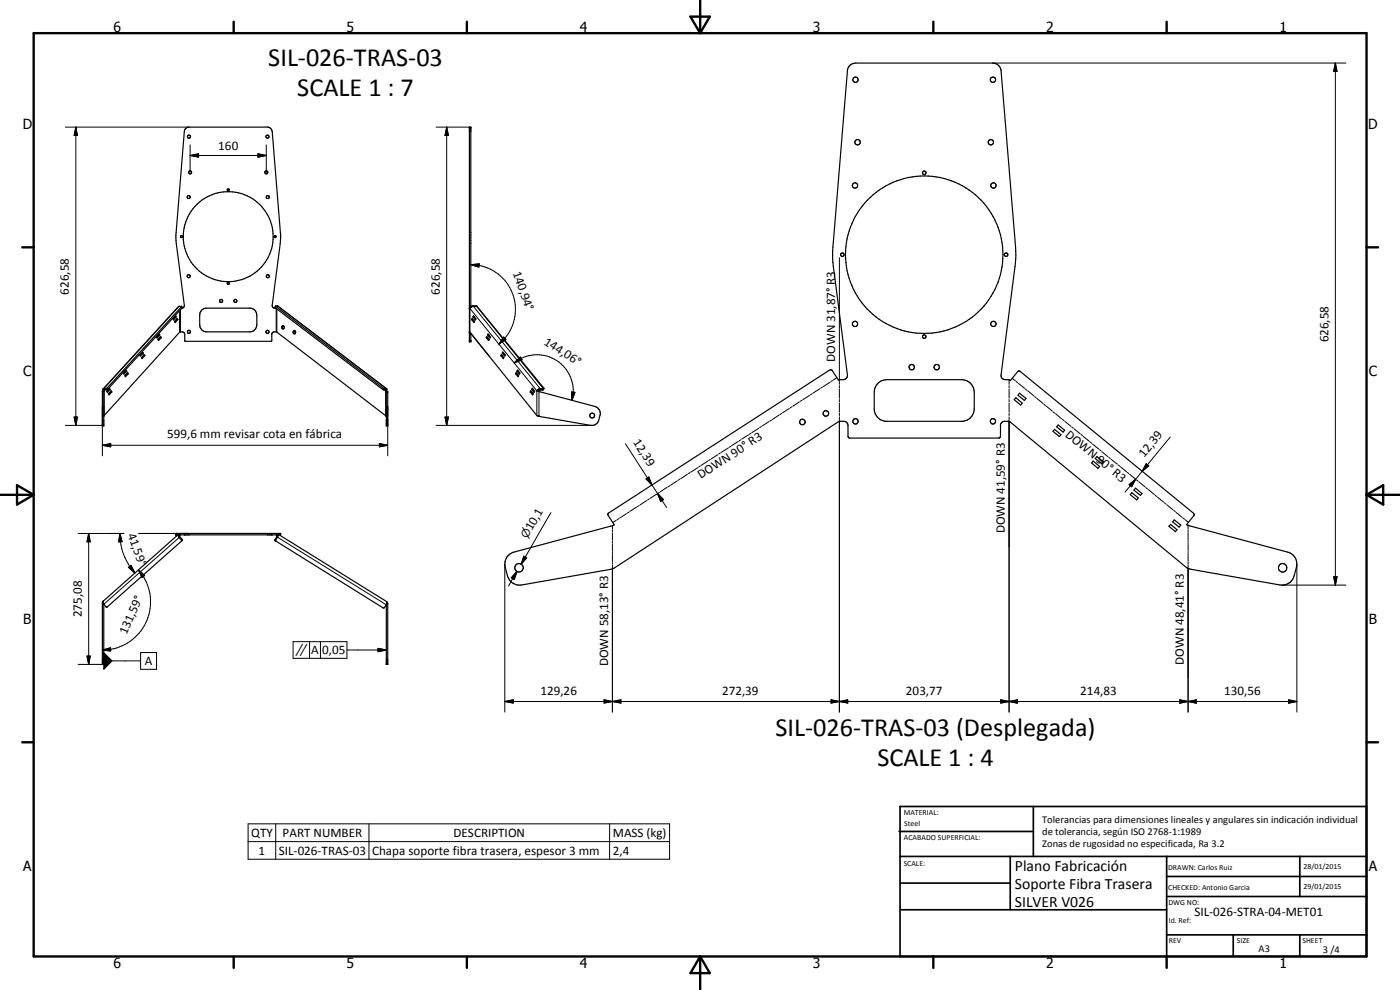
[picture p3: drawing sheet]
<svg xmlns="http://www.w3.org/2000/svg" width="420mm" height="297mm" viewBox="0 0 420 297" stroke-linecap="round" stroke-linejoin="round" font-family="sans-serif">
<g fill="none" stroke="#000" stroke-width=".35">
<path d="M254.8 19.9l.9-.7 1.1-.3h41.1a2.44 2.44 0 0 1 2.5 2.3l4.5 55.3-.3 3.4-4.2 32.6a1.24 1.24 0 0 0 1.3 1.4h1l.5 .3 2.4-2.8h.5l52.1 42.6 .2 .4-.1 .3-2.2 2.7 30.3 8.3a3.7 3.7 0 0 1 2.7 4.5l-.7 2.6a3.7 3.7 0 0 1-4.3 2.7l-26.6-4.7-1.4-.5-52.9-43.6-.5-.3-1.7 .1-.6 .5-.1 .4v3.5l-.5 .5h-44.8l-.5-.5v-3.2l-.3-.9-.9-.4-1.7 .1-67.2 43.9-1.1 .4-26.7 4.7a3.8 3.8 0 0 1-4.3-2.7l-.7-2.6a3.8 3.8 0 0 1 2.7-4.5l30.1-8.2-1.9-2.9v-.6l66.5-43 .3-.1 .5 .3 1.8 2.8 1.5-.1a1.24 1.24 0 0 0 1.2-1.4l-4.2-32.6-.2-4.6 4.4-54.1zM68.3 56.7h.4l.1 .4a.3 .3 0 0 1-.5 .1 .3 .3 0 0 1 0-.5zM54.2 70.9a.31 .31 0 0 1 .4-.2 .31 .31 0 0 1 0 .5 .31 .31 0 0 1-.4-.1zM82.2 70.9l.4-.2 .2 .4-.3 .2zM52.5 95l.1 .1M52.6 95.1h.3M52.6 95.1l-.6 .7M52.7 94.7l.2 .4-.8 .9-.2-.3zM53 95.7l.1 .2M53.1 95.9h.3M53.1 95.9l-.7 .7M53.2 95.5l.2 .4-.8 .9-.2-.4z"/>
<path d="M54.5 92l-22.3 24.4-1.3 .3M54.5 91.9l.1 .5M54.5 91.9l-1 .1-22.6 24.7M54.5 91.9v.1M54.6 92.5l.5-.3 .2-.6-2.4-18.6-.1-2.5 2.5-31 .3-.8 .9-.6h24l1 .8 2.7 31.6-.1 2.5-2.4 18.6 .3 .7 .8 .2M54.6 92.4l-22.2 24.4-1.1 .2v.3M60.5 93l1.3-.5h13.5a2.14 2.14 0 0 1 1.8 2.1v2.8a2.24 2.24 0 0 1-1.8 2.2h-13.5a2.14 2.14 0 0 1-1.9-2.2l.1-3.5zM68.2 84.9l.4-.1 .2 .4-.4 .1zM82.5 92.2h.1M82.5 92.2l32.3 24.6 1 .2-.1 .3M82.7 91.9l32.3 24.6 1 .1M82.7 91.8v.1"/>
<path d="M82.7 91.8h.6M82.7 91.8l-.2 .4M83.3 91.8h.1M83.4 91.8l32.6 24.8M85 97.7l-.5 .3 .1 .6 .4 .1M85 97.7l.3 .5-.3 .5M85 97.8l-.3 .4 .3 .5M88.5 99.2l-.3 .4 .3 .5M140.9 99.6l20.2 25.1 .6 .2M141.3 92.3v-54.2h-.4v64.3h.4v-2.4l5.5 6.8M141.5 95.9h.3M141.7 95.5l.7 .9-.2 .4-.7-.9z"/>
<path d="M141.8 95.9l.6 .6M141.9 95.8l-.1 .1M141.9 95.1h.4M142.1 94.7l.7 1-.1 .3-.8-.9zM142.3 95.1l.5 .7M142.3 95v.1M143.1 92h-1.4l-.7 .6-.1-.1h.3M143.1 92l19.9 24.5M143.2 91.9l-1.3-.1-.6 .3M143.2 91.9l20 24.6-.1 .4M30.7 117.5h.4M30.9 116.7l.1 .6"/>
<path d="M31 117.3l-.3 .1v10.2h.4l.2-10.3M31 117.3h.3M32.7 116.6l.1 .2M32.8 116.8h.3M32.8 116.8l-.7 .7M32.8 116.5l.3 .3-.9 .9-.2-.3zM33.2 117.4l.1 .2M33.3 117.6h.3M33.3 117.6l-.7 .7M33.3 117.2l.3 .4-.9 .9-.2-.3zM37.7 111.3v.1M37.7 111.4h.3"/>
<path d="M37.7 111.4l-.6 .7M37.8 111l.2 .4-.8 .9-.2-.4zM38.1 112l.1 .1M38.2 112.1h.3M38.2 112.1l-.7 .8M38.3 111.8l.2 .3-.8 .9-.2-.3zM42.6 105.8l.1 .2M42.7 106h.3M42.7 106l-.6 .7M42.8 105.6l.2 .4-.8 .8-.3-.3zM43.1 106.6l.1 .1M43.2 106.7h.3"/>
<path d="M43.2 106.7l-.7 .7M43.3 106.4l.2 .3-.9 .9-.2-.3zM47.6 100.4l.1 .1M47.7 100.5h.3M47.7 100.5l-.7 .7M47.7 100.2l.3 .3-.9 .9-.2-.3zM48 101.1l.2 .2M48.2 101.3h.2M48.2 101.3l-.7 .7M48.2 101l.2 .3-.8 .9-.2-.3zM115.7 117.3l.2 .2M115.7 117.3h.3"/>
<path d="M115.9 117.5v10.1h.5v-10.1M115.9 117.5h.5M116 117.3l.4 .2M116 116.6v.7M145.9 101.3h.4M146.1 101l.7 .9-.2 .3-.7-.9zM146.3 101.3l.5 .7M146.3 101.2v.1M146.3 100.5h.3M146.5 100.2l.7 .9-.1 .3-.8-.9zM146.6 100.5l.6 .7M146.7 100.4l-.1 .1"/>
<path d="M150.3 106.7h.4M150.5 106.4l.7 .9-.2 .3-.7-.9zM150.7 106.7l.5 .7M150.7 106.6v.1M150.7 106h.3M150.9 105.6l.8 .9-.2 .3-.8-.8zM151 106l.6 .6M151.1 105.8l-.1 .2M154.7 112.1h.3M154.9 111.8l.7 .9-.1 .3-.8-.9zM155 112.1l.6 .7M155.1 112.1h-.1"/>
<path d="M155.1 111.4h.4M155.3 111l.7 .9-.1 .4-.8-.9zM155.5 111.4l.5 .7M155.5 111.3v.1M159.1 117.6h.4M159.3 117.2l.8 1-.3 .3-.7-.9zM159.5 117.6l.5 .6M159.5 117.5v.1M159.5 116.8h.3M159.7 116.5l.8 .9-.2 .3-.8-.9zM159.8 116.8l.6 .7M159.9 116.7l-.1 .1"/>
<path d="M161.1 117.3h.3M161.1 117.3l.6 .2M161.4 117.3l.6 .2M161.7 117.4l.1 .1M161.7 117.5l16.9 4.5a2.18 2.18 0 0 1 1.5 2.6l-.4 1.5a2.24 2.24 0 0 1-2.5 1.5l-15.2-2.6M162 117l-.4 .3M163 116.5l-1 .1-.9 .7M163 116.5h.1M163.1 116.9l-1.3 .1-.4 .3M163.1 116.9l-.1-.3-.3 .4M263.3 115.2l1.1-.9 1.7-.4h22.5a3.7 3.7 0 0 1 3.8 3.7v5.1a3.8 3.8 0 0 1-3.3 3.7h-23.4a3.8 3.8 0 0 1-3.3-3.7l.1-5.9zM304.9 119.3l1.9 1.6-.5 .6-1.9-1.6z"/>
<path d="M306 118l1.9 1.5-.5 .6-1.9-1.5zM31.1 124.8l22.9-25.2h.9l.4 .3 .3 2.5h25.8l.2-.2v-2.1a1.1 1.1 0 0 1 1.5-.4l32.8 25.3M161.4 124.8l.6 .2M161.7 124.9l.3 .1M316.5 128.8l1.9 1.6-.5 .6-1.9-1.6zM317.6 127.5l1.9 1.6-.4 .6-2-1.6zM328.1 138.3l1.9 1.7-.5 .5-1.9-1.6zM329.2 137l1.9 1.6-.4 .5-2-1.5zM339.7 147.8l1.9 1.6-.4 .6-2-1.6zM340.8 146.5l1.9 1.6-.4 .5-2-1.5zM351.3 157.4l1.9 1.5-.4 .6-2-1.6zM352.4 156l2 1.6-.5 .6-2-1.6z"/>
<path d="M52.8 160.1h31.4v.4h-31.4zM53.4 160.5l-22.5 20M53.5 160.5l.1 .6 .9 1-.1 .3M53.8 160.5l.1 .1M53.9 160.6v.4l.8 .9-.3 .5M54 160.5l-.1 .1M54.4 162.4l-22.2 19.7-.3 .1-1-1.2M82.8 162.3l32.2 20.1 .4-.1 .6-1.1M82.9 160.5h.2M83.1 160.5v.5l-.6 1 .3 .3M83.1 160.5h.1M83.5 160.5l-.8 1.6 .1 .2"/>
<path d="M83.8 160.5l32.2 20M30.7 181h.2M30.9 180.5l-.2 .3v18.5h.4v-18M30.9 180.4v.6M116 180.5l.4 .5v18.3h-.5v-17.9M116 180.5v.7M116 181.2h.4"/>
<circle cx="256.8" cy="23.9" r=".8"/>
<circle cx="298" cy="23.9" r=".81"/>
<circle cx="56.6" cy="59.1" r=".45"/>
<circle cx="56.7" cy="41" r=".47"/>
<circle cx="57.1" cy="51.7" r=".46"/>
<circle cx="79.9" cy="51.7" r=".45"/>
<circle cx="80.3" cy="41" r=".46"/>
<circle cx="80.4" cy="59.1" r=".46"/>
<circle cx="256.6" cy="55.6" r=".81"/>
<circle cx="257.4" cy="42.7" r=".81"/>
<circle cx="277.4" cy="51.8" r=".53"/>
<circle cx="297.4" cy="42.7" r=".8"/>
<circle cx="298.1" cy="55.6" r=".8"/>
<circle cx="68.5" cy="71" r="13.5"/>
<circle cx="252.8" cy="76.4" r=".52"/>
<circle cx="277.4" cy="76.4" r="23.6"/>
<circle cx="301.9" cy="76.4" r=".54"/>
<circle cx="56.6" cy="82.9" r=".45"/>
<circle cx="56.7" cy="99.6" r=".45"/>
<circle cx="66.4" cy="90.3" r=".46"/>
<circle cx="70.7" cy="90.3" r=".46"/>
<circle cx="80.3" cy="99.6" r=".46"/>
<circle cx="80.4" cy="82.9" r=".46"/>
<circle cx="88.4" cy="99.7" r=".47"/>
<circle cx="256.6" cy="97.2" r=".78"/>
<circle cx="298.1" cy="97.2" r=".79"/>
<circle cx="273.6" cy="110.2" r=".81"/>
<circle cx="277.4" cy="101" r=".53"/>
<circle cx="281.1" cy="110.2" r=".81"/>
<circle cx="177.7" cy="124.7" r=".72"/>
<circle cx="240.8" cy="126.6" r=".83"/>
<circle cx="247.8" cy="124" r=".83"/>
<circle cx="256.7" cy="126.4" r=".81"/>
<circle cx="298" cy="126.4" r=".8"/>
<circle cx="155.8" cy="170.4" r="1.27"/>
<circle cx="384.9" cy="170.4" r="1.28"/>
</g>
<g fill="#000">
<circle cx="140.9" cy="38.1" r=".18"/>
<circle cx="141.3" cy="38.1" r=".18"/>
<circle cx="82.7" cy="91.8" r=".18"/>
<circle cx="140.9" cy="92.5" r=".18"/>
<circle cx="140.9" cy="99.6" r=".18"/>
<circle cx="116.4" cy="117.5" r=".18"/>
<circle cx="140.9" cy="102.4" r=".18"/>
<circle cx="141.3" cy="102.4" r=".18"/>
<circle cx="30.7" cy="127.6" r=".18"/>
<circle cx="31.1" cy="127.6" r=".18"/>
<circle cx="115.9" cy="127.6" r=".18"/>
<circle cx="116.4" cy="127.6" r=".18"/>
<circle cx="52.8" cy="160.5" r=".18"/>
<circle cx="52.8" cy="160.1" r=".18"/>
</g>
<g fill="none" stroke="#000" stroke-width=".3">
<path d="M297.9 18.9h106M400.8 18.9l.5 2.5h-1zM400.8 18.9v156.7M19.6 38.1h37.1M22.8 38.1l.4 2.5h-.9zM22.8 38.1v89.5M130.9 38.1h10M134.1 38.1l.5 2.5h-1zM134.1 38.1v89.5M140.9 39.5h.4M57.1 46.7l2.5-.6v1.1zM57.1 46.7h22.8"/>
<path d="M57.1 43.5v8.2M77.4 46.1l2.5 .6-2.5 .5zM79.9 43.5v8.2M140.9 69.7h.4M140.9 73h.4M141.3 79.4l2.5-.2-.1 .9zM141.3 79.4a13.4 13.4 0 0 1 12.6 9 13.4 13.4 0 0 1-4.2 14.9M251.9 77.3v38M53.8 91.9l-22.7 24.7 .3 .4M53.9 93.3v6.4M54.2 93v6.6M54.4 92.1l.2 .3"/>
<path d="M82.8 91.9l-.2 .4M82.9 92.5v7.1M83.1 92.7v7M83.3 91.8l32.6 24.8-.2 .4M140.9 91.6h.4M141 99.7v-7.1l20.1 24.7v7.4M141.9 91.8v.1M142.1 91.9l20 24.7-.1 .4M142.8 91.8v.1M143.2 91.9v.1M31.6 117l-.3 .3v7.4M31.8 116.6l.2 .4"/>
<path d="M32.2 116.4l.2 .4M115 116.5l-.2 .3M115.3 117l.4 .3v7.4M115.4 116.6l-.2 .4M140.9 102.2h.4M140.9 100.3h.4M151.2 101.1l.6 .8-2.1 1.4zM154.3 108.9l1.9-1.8 .5 .8zM154.3 108.9a10.5 10.5 0 0 1 7.5-2.4 10.8 10.8 0 0 1 10.2 11.1l-.3 2.5M161.5 117.2l.1 .2M161.7 117.5v7.4M162.1 117h.1"/>
<path d="M162.9 116.6l-.2 .4M163.2 116.5l-.1 .3M171.5 117.6l1 .1-.8 2.4zM243 118.6l-2.1 1.3M243.7 118.1l-.5 .3M246.1 116.6l-2.1 1.3M246.8 116.1l-.5 .4M249.1 114.7l-2 1.3M249.9 114.2l-.5 .3M251.2 113.3l-1.1 .7M251.9 115.7v.7M251.9 116.7v2.8"/>
<path d="M251.9 119.8v.7M302.8 114v1.4M302.8 115.7v.7M302.8 116.8v2.7M302.8 119.9v.7M303.8 113.5l.9 .8M305 114.4l.4 .4M305.6 115l1.9 1.5M307.7 116.7l.5 .4M308.4 117.3l1.9 1.5M310.5 119l.5 .4M311.2 119.5l1.8 1.6"/>
<path d="M19.6 127.6h11.1M22.3 125.1h.9l-.4 2.5zM30.7 133.6l2.5-.5v1zM30.7 126.1h.4M30.7 124.6h.4M30.7 133.6h85.7M31.1 122h-.4v14.8M113.9 133.1l2.5 .5-2.5 .5zM115.9 126.1h.5M115.9 124.6h.5M115.9 122h.5v14.8M130.9 127.6h46.7"/>
<path d="M133.6 125.1h1l-.5 2.5zM187.7 133.1l8 12.4M210.1 139.8l-.5 .4M212.4 138.3l-2 1.4M213.2 137.8l-.5 .4M215.5 136.4l-2.1 1.3M216.2 135.9l-.5 .3M218.6 134.4l-2.1 1.3M219.3 133.9l-.5 .3M221.6 132.4l-2 1.3M222.4 132l-.5 .2M224.7 130.5l-2.1 1.2"/>
<path d="M225.4 130l-.5 .3M227.7 128.5l-2 1.3M228.5 128l-.5 .3M230.8 126.5l-2 1.3M231.6 126l-.6 .4M233.8 124.5l-2 1.4M234.6 124l-.5 .4M236.9 122.6l-2 1.3M237.6 122l-.5 .4M239.9 120.6l-2 1.3M240.7 120.1l-.5 .3M251.9 120.9v2.8"/>
<path d="M251.9 124v.7M251.9 125.1v88.6M302.8 120.9v2.8M302.8 124v.7M302.8 125.1v88.6M313.3 121.3l.5 .4M314 121.8l1.8 1.6M316 123.6l.5 .4M316.8 124.1l1.8 1.5M318.8 125.8l.5 .4M319.6 126.4l1.8 1.5M321.6 128.1l.5 .4"/>
<path d="M322.4 128.7l1.8 1.5M324.4 130.3l.5 .4M325.1 130.9l1.9 1.6M327.2 132.6l.4 .4M327.9 133.2l1.9 1.5M330 134.9l.4 .4M330.7 135.5l1.8 1.5M332.8 137.2l.4 .4M333.4 137.8l1.9 1.5M335.6 139.5l.4 .4M344 139.1l.8 .7-2 1.6zM351.2 131.1l-8.4 10.3"/>
<path d="M165.3 153.8l-8.9 15.5M183.8 157.7v1.1M183.8 159v.6M183.8 159.9v2.2M184.9 156.1l-1 .7M185.7 155.6l-.5 .4M188 154.1l-2 1.3M188.8 153.7l-.6 .3M191 152.1l-2 1.4M191.8 151.7l-.5 .3M193.9 143.7l.8-.6 1 2.4zM194.1 150.2l-2 1.3"/>
<path d="M194.8 149.7l-.5 .3M195.7 145.5l1.6 2.6M197.1 148.2l-2 1.3M197.3 148.1l1.8 1.8-.8 .6zM197.3 148.1l2.8 4.2M197.9 147.7l-.5 .4M200.2 146.2l-2 1.4M201 145.8l-.6 .3M203.3 144.3l-2.1 1.3M204 143.8l-.5 .3M206.3 142.3l-2 1.3M207.1 141.8l-.5 .3"/>
<path d="M209.4 140.3l-2.1 1.3M336.2 140l1.9 1.6M338.3 141.7l.5 .4M338.9 145.4l1.9-1.6-1.2 2.2zM339 142.3l1.9 1.5M341.1 144l.5 .4M341.8 144.6l1.9 1.5M342.8 141.4l-5.2 6.3M343.9 146.3l.5 .4M344.6 146.9l1.8 1.5M346.7 148.6l.4 .4M347.4 149.1l1.8 1.6"/>
<path d="M349.5 150.9l.4 .4M350.2 151.4l1.8 1.6M352.2 153.1l.5 .4M352.9 153.7l1.9 1.5M355 155.4l.5 .4M355.7 156l.9 .7M356.6 157.6v1.1M356.6 159v.5M356.6 159.8v2.1M23.4 160.1h13.8M26.6 160.1l.5 2.5h-1zM26.6 160.1v39.2"/>
<path d="M36 160.1l.6 2.4-1 .1zM36 160.1a17.6 17.6 0 0 0 4.5 11.8M38.6 170.2l.7-.6 1.2 2.3zM41.6 171l1.8 1.7-.8 .6zM41.6 171a14.5 14.5 0 0 1 2.3 15.6 14.5 14.5 0 0 1-13.2 8.5M41.6 160.1h15.1v.4M52.9 160.1v.4M54 161.1l-22.9 20.2M54.6 161.8l-.2 .2M55.3 160.1v.4M80.3 160.1v.4M81.7 160.1v.4"/>
<path d="M82.5 161.9l.3 .1M83.1 161l32.8 20.4M84.1 160.1v.4M151.5 169.2v44.5M155.1 171.4l-.8 2.5-.9-.5zM155.1 171.4l-2.5 4.4M157.2 166.9l.9 .5-1.7 1.9zM157.6 167.1l-1.2 2.2M183.8 162.3v.5M183.8 163.1v2.2M183.8 165.5v.6M183.8 166.3v2.2"/>
<path d="M183.8 168.8v.5M183.8 169.6v44.1M356.6 162.2v.5M356.6 163v2.1M356.6 165.4v.6M356.6 166.2v2.2M356.6 168.7v.5M356.6 169.5v44.2M384.8 175.6h19.1M389.2 169.2v44.5M400.3 173.1h1l-.5 2.5zM23.4 199.3h7.7"/>
<path d="M26.1 196.8h1l-.5 2.5zM30.7 195.1l2.5-.7v.9zM30.7 197.8h.4M31.1 195.8l2.5 2.5-2.5 2.5zM33.6 198.3h8.6M42.2 195.8h4.8v5h-4.8zM88 192.5h16.1v5h-16.1zM92.9 192.5v5M96.2 192.5v5M104.1 195h11.8M113.4 194.5l2.5 .5-2.5 .5zM115.9 197.8h.5"/>
<path d="M151.5 210.5l2.5-.5v.9zM151.5 210.5h237.7M181.3 210l2.5 .5-2.5 .4zM183.8 210.5l2.5-.5v.9zM249.4 210l2.5 .5-2.5 .4zM251.9 210.5l2.5-.5v.9zM300.3 210l2.5 .5-2.5 .4zM300.3 210v.9l5-.9v1zM302.8 210.5l2.5-.5v1zM354.1 210l2.5 .5-2.5 .5zM354.1 210l5 1v-1l-5 1zM356.6 210.5l2.5-.5v1z"/>
<path d="M386.7 210l2.5 .5-2.5 .5zM74.5 247.2h126.4v10.6h-126.4zM74.5 252.5h126.4M82.8 247.2v10.6M110.7 247.2v10.6M183 247.2v10.6"/>
</g>
<g fill="none" stroke="#000" stroke-width=".71">
<path d="M10.1 9.9h400v277.1h-400zM70.1 6.5v3.4M140.1 6.5v3.4M207.2 5h5.8l-2.9 4.9zM210.1 0v9.9M280.1 6.5v3.4M350.1 6.5v3.4M6.7 74.2h3.4M410.1 74.2h3.5M.1 148.5h10M5.1 145.6l5 2.9-5 2.9zM410.1 148.5h10"/>
<path d="M410.1 148.5l5-2.9v5.8zM6.7 222.7h3.4M410.1 222.7h3.5M70.1 287v3.4M140.1 287v3.4M210.1 287v10M210.1 287l2.9 5h-5.8zM280.1 287v3.4M350.1 287v3.4"/>
</g>
<g fill="none" stroke="#000" stroke-width=".51">
<path d="M269.8 249.5h40.3M270.1 242h140v45h-140zM270.1 257h140M303.2 257v16M310.1 242v15M350.1 257v30M390.1 257v12M270.1 265h33.1M270.1 273h80M350.1 269h60M350.1 263h60M350.1 280.5h60"/>
<path d="M370.1 280.5v6.5M390.1 280.5v6.5"/>
</g>
<g fill="#000">
<path d="M400.8 18.9l.5 2.5h-1zM22.8 38.1l.4 2.5h-.9zM57.1 46.7l2.5-.6v1.1zM77.4 46.1l2.5 .6-2.5 .5zM134.1 38.1l.5 2.5h-1zM141.3 79.4l2.5-.2-.1 .9zM151.2 101.1l.6 .8-2.1 1.4zM154.3 108.9l1.9-1.8 .5 .8zM171.5 117.6l1 .1-.8 2.4zM22.3 125.1h.9l-.4 2.5zM30.7 133.6l2.5-.5v1zM113.9 133.1l2.5 .5-2.5 .5z"/>
<path d="M133.6 125.1h1l-.5 2.5zM344 139.1l.8 .7-2 1.6zM193.9 143.7l.8-.6 1 2.4zM197.3 148.1l1.8 1.8-.8 .6zM338.9 145.4l1.9-1.6-1.2 2.2zM26.6 160.1l.5 2.5h-1zM36 160.1l.6 2.4-1 .1zM38.6 170.2l.7-.6 1.2 2.3zM41.6 171l1.8 1.7-.8 .6zM155.1 171.4l-.8 2.5-.9-.5zM157.2 166.9l.9 .5-1.7 1.9zM400.3 173.1h1l-.5 2.5z"/>
<path d="M26.1 196.8h1l-.5 2.5zM30.7 195.1l2.5-.7v.9zM113.4 194.5l2.5 .5-2.5 .5zM31.1 195.8l2.5 2.5-2.5 2.5zM151.5 210.5l2.5-.5v.9zM181.3 210l2.5 .5-2.5 .4zM183.8 210.5l2.5-.5v.9zM249.4 210l2.5 .5-2.5 .4zM251.9 210.5l2.5-.5v.9zM300.3 210l2.5 .5-2.5 .4zM302.8 210.5l2.5-.5v1zM354.1 210l2.5 .5-2.5 .5z"/>
<path d="M356.6 210.5l2.5-.5v1zM386.7 210l2.5 .5-2.5 .5z"/>
</g>
<g font-size="7.9">
<text x="80.5" y="19.9">SIL-026-TRAS-03</text>
<text x="89.2" y="28.8">SCALE 1 : 7</text>
<text x="232.7" y="220.9">SIL-026-TRAS-03 (Desplegada)</text>
<text x="263.3" y="229.9">SCALE 1 : 4</text>
</g>
<g font-size="4.7">
<text x="304.6" y="261.2">Plano Fabricación</text>
<text x="304.6" y="266.6">Soporte Fibra Trasera</text>
<text x="304.6" y="272">SILVER V026</text>
</g>
<g font-size="4.2">
<text x="34" y="9.6">6</text>
<text x="104" y="9.6">5</text>
<text x="174" y="9.6">4</text>
<text x="244" y="9.6">3</text>
<text x="314" y="9.6">2</text>
<text x="384" y="9.6">1</text>
<text x="6.8" y="38.7">D</text>
<text x="410.6" y="38.7">D</text>
<text x="7" y="112.9">C</text>
<text x="410.8" y="112.9">C</text>
<text x="7" y="187.1">B</text>
<text x="410.8" y="187.1">B</text>
<text x="7" y="261.4">A</text>
<text x="410.8" y="261.4">A</text>
<text x="34" y="290.4">6</text>
<text x="104" y="290.4">5</text>
<text x="174" y="290.4">4</text>
<text x="244" y="290.4">3</text>
<text x="314" y="290.4">2</text>
<text x="384" y="290.4">1</text>
</g>
<g font-size="3.9">
<text x="65.5" y="45.1">160</text>
<text x="153.9" y="81.9" transform="rotate(70 153.9 81.9)">140,94°</text>
<text x="20.7" y="88.4" transform="rotate(-90 20.7 88.4)">626,58</text>
<text x="132" y="88.4" transform="rotate(-90 132 88.4)">626,58</text>
<text x="163.1" y="103.1" transform="rotate(33 163.1 103.1)">144,06°</text>
<text x="398.7" y="102.7" transform="rotate(-90 398.7 102.7)">626,58</text>
<text x="250.6" y="108.6" transform="rotate(-90 250.6 108.6)">DOWN 31,87° R3</text>
<text x="50.2" y="131.5">599,6 mm revisar cota en fábrica</text>
<text x="319.5" y="130.8" transform="rotate(39 319.5 130.8)">DOWN 90° R3</text>
<text x="189.9" y="132.7" transform="rotate(57 189.9 132.7)">12,39</text>
<text x="343.4" y="137.4" transform="rotate(-51 343.4 137.4)">12,39</text>
<text x="210.3" y="143.8" transform="rotate(-33 210.3 143.8)">DOWN 90° R3</text>
<text x="38.2" y="160.5" transform="rotate(69 38.2 160.5)">41,59°</text>
<text x="159.6" y="159.4" transform="rotate(-60 159.6 159.4)">10,1</text>
<text x="301.5" y="160.1" transform="rotate(-90 301.5 160.1)">DOWN 41,59° R3</text>
<text x="24.5" y="185.2" transform="rotate(-90 24.5 185.2)">275,08</text>
<text x="37.9" y="190.5" transform="rotate(-66 37.9 190.5)">131,59°</text>
<text x="93.4" y="196.3">A</text>
<text x="96.7" y="196.3">0,05</text>
<text x="43.5" y="199.6">A</text>
<text x="182.5" y="199.9" transform="rotate(-90 182.5 199.9)">DOWN 58,13° R3</text>
<text x="355.3" y="199.4" transform="rotate(-90 355.3 199.4)">DOWN 48,41° R3</text>
<text x="162.2" y="208.4">129,26</text>
<text x="216.7" y="208.4">272,39</text>
<text x="271.9" y="208.4">203,77</text>
<text x="324.2" y="208.4">214,83</text>
<text x="367.4" y="208.4">130,56</text>
<text x="75.4" y="251.1">QTY</text>
<text x="84.8" y="251.1">PART NUMBER</text>
<text x="136.1" y="251.1">DESCRIPTION</text>
<text x="183.9" y="251.2">MASS (kg)</text>
<text x="77.6" y="256.4">1</text>
<text x="83.7" y="256.5">SIL-026-TRAS-03</text>
<text x="111.7" y="256.5">Chapa soporte fibra trasera, espesor 3 mm</text>
<text x="183.9" y="256.5">2,4</text>
<text x="358.5" y="275">SIL-026-STRA-04-MET01</text>
</g>
<g font-size="3.3">
<text x="158.2" y="161.8" transform="rotate(-60 158.2 161.8)">n</text>
<text x="88.5" y="196.9">f</text>
</g>
<g font-size="3.1">
<text x="312.7" y="246.8">Tolerancias para dimensiones lineales y angulares sin indicación individual</text>
<text x="312.7" y="250.4">de tolerancia, según ISO 2768-1:1989</text>
<text x="312.7" y="254">Zonas de rugosidad no especificada, Ra 3.2</text>
<text x="377.7" y="285.6">A3</text>
<text x="397" y="285.9">3 /4</text>
</g>
<g font-size="2.4">
<text x="271.2" y="244.4">MATERIAL:</text>
<text x="271.3" y="252">ACABADO SUPERFICIAL:</text>
<text x="271.4" y="247.9">Steel</text>
<text x="271.2" y="259.7">SCALE:</text>
<text x="350.6" y="261">DRAWN: Carlos Ruiz</text>
<text x="391.2" y="260.6">28/01/2015</text>
<text x="350.6" y="267">CHECKED: Antonio Garcia</text>
<text x="391.2" y="266.7">29/01/2015</text>
<text x="350.6" y="271.4">DWG NO:</text>
<text x="350.8" y="276.9">Id. Ref:</text>
<text x="350.8" y="282.8">REV</text>
<text x="371.2" y="282.9">SIZE</text>
<text x="390.9" y="282.9">SHEET</text>
</g>
</svg>
